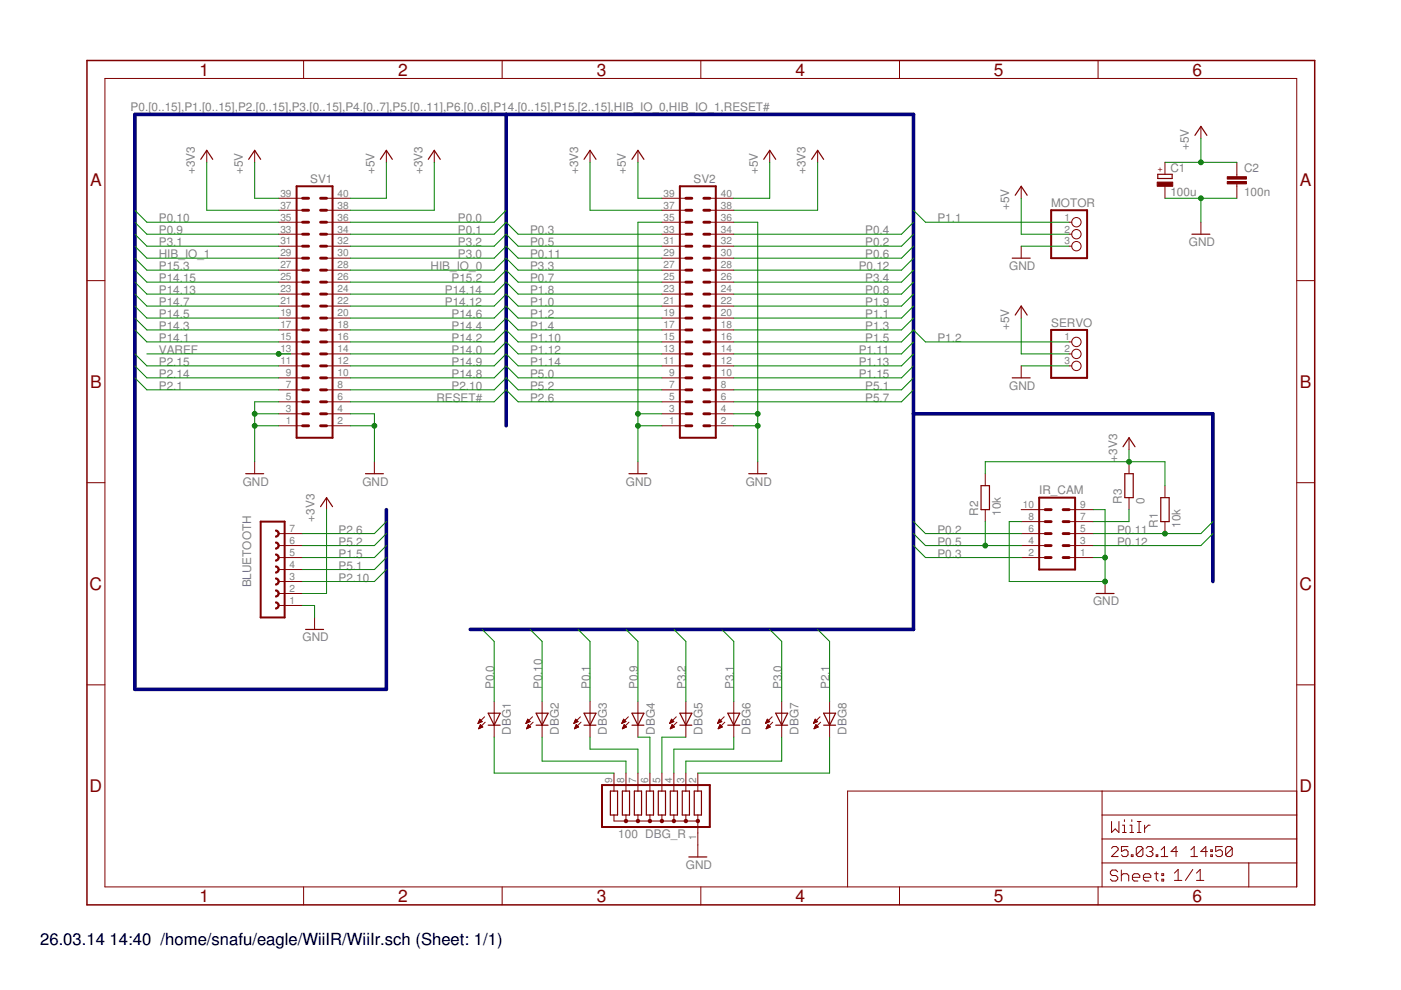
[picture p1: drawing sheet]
<svg xmlns="http://www.w3.org/2000/svg" width="297mm" height="210mm" viewBox="0 0 297 210" stroke-linecap="round" stroke-linejoin="round" font-family="sans-serif">
<g fill="none" stroke="#800000" stroke-width=".42">
<path d="M62.9 39.5h7.6v53.3h-7.6zM144.1 39.5h7.7v53.3h-7.7zM222.9 44.6h7.6v10.1h-7.6zM222.9 70h7.6v10.1h-7.6zM55.3 110.6h5v20.3h-5zM220.3 105.5h7.6v15.3h-7.6zM127.6 166.5h22.9v8.8h-22.9z"/>
<circle cx="132.7" cy="174.1" r=".25"/>
<circle cx="135.3" cy="174.1" r=".25"/>
<circle cx="137.8" cy="174.1" r=".25"/>
<circle cx="140.3" cy="174.1" r=".25"/>
<circle cx="142.9" cy="174.1" r=".25"/>
<circle cx="145.4" cy="174.1" r=".25"/>
<circle cx="148" cy="174.1" r=".25"/>
</g>
<g fill="none" stroke="#800000" stroke-width=".61">
<path d="M64.2 59.8h1.2M64.2 54.7h1.2M64.2 57.3h1.2M64.2 49.7h1.2M64.2 52.2h1.2M64.2 47.1h1.2M64.2 44.6h1.2M64.2 42h1.2M68 59.8h1.2M68 54.7h1.2M68 57.3h1.2M68 49.7h1.2"/>
<path d="M68 52.2h1.2M68 47.1h1.2M68 44.6h1.2M68 42h1.2M145.4 59.8h1.3M145.4 54.7h1.3M145.4 57.3h1.3M145.4 49.7h1.3M145.4 52.2h1.3M145.4 47.1h1.3M145.4 44.6h1.3M145.4 42h1.3"/>
<path d="M149.2 59.8h1.3M149.2 54.7h1.3M149.2 57.3h1.3M149.2 49.7h1.3M149.2 52.2h1.3M149.2 47.1h1.3M149.2 44.6h1.3M149.2 42h1.3M64.2 72.5h1.2M64.2 75h1.2M64.2 77.6h1.2M64.2 67.4h1.2"/>
<path d="M64.2 70h1.2M64.2 62.4h1.2M64.2 64.9h1.2M68 72.5h1.2M68 75h1.2M68 77.6h1.2M68 67.4h1.2M68 70h1.2M68 62.4h1.2M68 64.9h1.2M145.4 72.5h1.3M145.4 75h1.3"/>
<path d="M145.4 77.6h1.3M145.4 67.4h1.3M145.4 70h1.3M145.4 62.4h1.3M145.4 64.9h1.3M149.2 72.5h1.3M149.2 75h1.3M149.2 77.6h1.3M149.2 67.4h1.3M149.2 70h1.3M149.2 62.4h1.3M149.2 64.9h1.3"/>
<path d="M64.2 85.2h1.2M64.2 87.7h1.2M64.2 90.3h1.2M64.2 80.1h1.2M64.2 82.7h1.2M68 85.2h1.2M68 87.7h1.2M68 90.3h1.2M68 80.1h1.2M68 82.7h1.2M145.4 85.2h1.3M145.4 87.7h1.3"/>
<path d="M145.4 90.3h1.3M145.4 80.1h1.3M145.4 82.7h1.3M149.2 85.2h1.3M149.2 87.7h1.3M149.2 90.3h1.3M149.2 80.1h1.3M149.2 82.7h1.3M221.6 108.1h1.3M221.6 110.6h1.3M221.6 113.1h1.3M221.6 115.7h1.3"/>
<path d="M221.6 118.2h1.3M225.4 108.1h1.3M225.4 110.6h1.3M225.4 113.1h1.3M225.4 115.7h1.3M225.4 118.2h1.3"/>
</g>
<g fill="none" stroke="#800000" stroke-width=".21">
<path d="M22.2 16.6h252.7v171.4h-252.7zM64.4 12.8v3.8M106.5 12.8v3.8M148.6 12.8v3.8M190.7 12.8v3.8M232.8 12.8v3.8M43.8 31.9v2.5M54 31.9v2.5M81.9 31.9v2.5M92.1 31.9v2.5M125.1 31.9v2.5M135.3 31.9v2.5"/>
<path d="M163.2 31.9v2.5M173.4 31.9v2.5M216.5 39.5v2.5M247 34.4v2.6M247 39.5v2.5M254.6 26.8v2.5M262.2 34.4v3.1M262.2 39v3M18.4 59.5h3.8M59.1 59.8h5.1M59.1 57.3h5.1M59.1 54.7h5.1"/>
<path d="M59.1 52.2h5.1M59.1 49.7h5.1M59.1 47.1h5.1M59.1 44.6h5.1M59.1 42h5.1M69.2 59.8h5.1M69.2 57.3h5.1M69.2 54.7h5.1M69.2 52.2h5.1M69.2 49.7h5.1M69.2 47.1h5.1M69.2 44.6h5.1"/>
<path d="M69.2 42h5.1M140.3 59.8h5.1M140.3 57.3h5.1M140.3 54.7h5.1M140.3 52.2h5.1M140.3 49.7h5.1M140.3 47.1h5.1M140.3 44.6h5.1M140.3 42h5.1M150.5 59.8h5.1M150.5 57.3h5.1M150.5 54.7h5.1"/>
<path d="M150.5 52.2h5.1M150.5 49.7h5.1M150.5 47.1h5.1M150.5 44.6h5.1M150.5 42h5.1M216.5 52.2v2.5M226.7 52.2h.5M226.7 49.7h.5M226.7 47.1h.5M254.6 47.1v2.6M274.9 59.5h3.8M59.1 77.6h5.1"/>
<path d="M59.1 75h5.1M59.1 72.5h5.1M59.1 70h5.1M59.1 67.4h5.1M59.1 64.9h5.1M59.1 62.4h5.1M69.2 77.6h5.1M69.2 75h5.1M69.2 72.5h5.1M69.2 70h5.1M69.2 67.4h5.1M69.2 64.9h5.1"/>
<path d="M69.2 62.4h5.1M140.3 77.6h5.1M140.3 75h5.1M140.3 72.5h5.1M140.3 70h5.1M140.3 67.4h5.1M140.3 64.9h5.1M140.3 62.4h5.1M150.5 77.6h5.1M150.5 75h5.1M150.5 72.5h5.1M150.5 70h5.1"/>
<path d="M150.5 67.4h5.1M150.5 64.9h5.1M150.5 62.4h5.1M216.5 64.9v2.5M216.5 77.6v2.5M226.7 77.6h.5M226.7 75h.5M226.7 72.5h.5M54 97.9v2.5M59.1 90.3h5.1M59.1 87.7h5.1M59.1 85.2h5.1"/>
<path d="M59.1 82.7h5.1M59.1 80.1h5.1M69.2 90.3h5.1M69.2 87.7h5.1M69.2 85.2h5.1M69.2 82.7h5.1M69.2 80.1h5.1M79.4 97.9v2.5M135.3 97.9v2.5M140.3 90.3h5.1M140.3 87.7h5.1M140.3 85.2h5.1"/>
<path d="M140.3 82.7h5.1M140.3 80.1h5.1M150.5 90.3h5.1M150.5 87.7h5.1M150.5 85.2h5.1M150.5 82.7h5.1M150.5 80.1h5.1M160.7 97.9v2.5M239.4 92.8v2.6M239.4 97.9v2.5M18.4 102.3h3.8M59.1 118.2h5.1"/>
<path d="M59.1 115.7h5.1M59.1 113.1h5.1M69.2 105.5v2.6M208.9 100.4v2.6M208.9 108.1v2.5M216.5 118.2h5.1M216.5 115.7h5.1M216.5 113.1h5.1M216.5 110.6h5.1M216.5 108.1h5.1M226.7 118.2h5.1M226.7 115.7h5.1"/>
<path d="M226.7 113.1h5.1M226.7 110.6h5.1M226.7 108.1h5.1M239.4 105.5v2.6M247 103v2.5M247 110.6v2.5M274.9 102.3h3.8M59.1 128.4h5.1M59.1 125.8h5.1M59.1 123.3h5.1M59.1 120.8h5.1M66.7 130.9v2.6"/>
<path d="M234.3 123.3v2.5M18.4 145.2h3.8M101.3 153.4h.1M101.4 153.3h.2M101.5 153.1h.4M101.5 153h.7M101.5 154.5h.1M101.6 152.9h.5M101.6 154.3h.3M101.6 154.2h.6M101.6 152.8h.4M101.7 152.7h.2"/>
<path d="M101.7 154.1h.6M101.7 152.5h.1M101.7 154h.5M101.7 152.5l.5 .5-.9 .4zM101.8 153.9h.3M101.8 153.7h.2M101.9 153.6l.5 .5-.9 .4zM102.7 152l-1.4 1.4M102.9 153.1l-1.4 1.4M104.8 148.7v7.6M111.5 153.4h.1M111.6 153.3h.2"/>
<path d="M111.6 153.1h.5M111.7 154.5h.1M111.7 153h.7M111.7 152.9h.6M111.7 154.3h.4M111.8 154.2h.6M111.8 152.8h.4M111.8 152.7h.3M111.8 154.1h.7M111.9 152.5h.1M111.9 154h.5M111.9 152.5l.5 .5-.9 .4z"/>
<path d="M111.9 153.9h.3M112 153.7h.1M112 153.6l.5 .5-.9 .4zM112.9 152l-1.4 1.4M113 153.1l-1.4 1.4M114.9 148.7v7.6M121.7 153.4h.1M121.7 153.3h.3M121.8 153.1h.4M121.8 154.5h.1M121.8 153h.7M121.9 152.9h.5"/>
<path d="M121.9 154.3h.3M121.9 152.8h.4M121.9 154.2h.6M122 152.7h.2M122 154.1h.6M122 152.5h.1M122 154h.5M122 152.5l.6 .5-.9 .4zM122.1 153.9h.3M122.1 153.7h.2M122.2 153.6l.5 .5-.9 .4zM123.1 152l-1.4 1.4"/>
<path d="M123.2 153.1l-1.4 1.4M125.1 148.7v7.6M131.8 153.4h.1M131.9 153.3h.2M131.9 153.1h.5M132 153h.7M132 154.5h.1M132 152.9h.6M132 154.3h.4M132.1 152.8h.4M132.1 154.2h.6M132.1 152.7h.3"/>
<path d="M132.1 154.1h.7M132.2 152.5h.1M132.2 154h.5M132.2 152.5l.5 .5-.9 .4zM132.2 153.9h.4M132.3 153.7h.1M132.3 153.6l.5 .5-.8 .4zM133.2 152l-1.4 1.4M133.3 153.1l-1.3 1.4M135.3 148.7v7.6M142 153.4h.1M142 153.3h.3"/>
<path d="M142.1 153.1h.5M142.1 153h.7M142.1 154.5h.2M142.2 152.9h.6M142.2 154.3h.3M142.2 152.8h.4M142.2 154.2h.6M142.3 152.7h.2M142.3 154.1h.7M142.3 152.5h.1M142.3 154h.5M142.4 152.5l.5 .5-.9 .4z"/>
<path d="M142.4 153.9h.3M142.5 153.7h.1M142.5 153.6l.5 .5-.9 .4zM143.4 152l-1.4 1.4M143.5 153.1l-1.4 1.4M145.4 148.7v7.6M152.1 153.4h.1M152.2 153.3h.2M152.3 153.1h.4M152.3 153h.7M152.3 154.5h.1M152.4 152.9h.5"/>
<path d="M152.4 154.3h.3M152.4 152.8h.4M152.4 154.2h.6M152.4 154.1h.7M152.5 152.7h.2M152.5 152.5h.1M152.5 154h.5M152.5 152.5l.5 .5-.9 .4zM152.5 153.9h.4M152.6 153.7h.2M152.7 153.6l.5 .5-.9 .4zM153.5 152l-1.4 1.4"/>
<path d="M153.7 153.1l-1.4 1.4M155.6 148.7v7.6M162.3 153.4h.1M162.3 153.3h.3M162.4 153.1h.5M162.5 153h.7M162.5 154.5h.1M162.5 154.3h.4M162.5 152.9h.6M162.6 152.8h.4M162.6 154.2h.5M162.6 154.1h.7"/>
<path d="M162.6 152.7h.2M162.7 152.5h.1M162.7 154h.5M162.7 152.5l.5 .5-.9 .4zM162.7 153.9h.3M162.8 153.7h.1M162.8 153.6l.5 .5-.9 .4zM163.7 152l-1.4 1.4M163.8 153.1l-1.4 1.4M165.7 148.7v7.6M172.5 153.4h.1M172.5 153.3h.2"/>
<path d="M172.6 153.1h.4M172.6 153h.7M172.6 154.5h.1M172.7 154.3h.3M172.7 152.9h.5M172.7 152.8h.4M172.7 154.2h.6M172.8 152.7h.2M172.8 154.1h.6M172.8 152.5h.1M172.8 154h.5M172.8 152.5l.6 .5-.9 .4z"/>
<path d="M172.9 153.9h.3M172.9 153.7h.2M173 153.6l.5 .5-.9 .4zM173.9 152l-1.4 1.4M174 153.1l-1.4 1.4M175.9 148.7v7.6M274.9 145.2h3.8M130.2 172.8v1.3h17.8M130.2 163.9v3.8M132.7 163.9v3.8M132.7 172.8v1.3M135.3 163.9v3.8"/>
<path d="M135.3 172.8v1.3M137.8 163.9v3.8M137.8 172.8v1.3M140.3 163.9v3.8M140.3 172.8v1.3M142.9 163.9v3.8M142.9 172.8v1.3M145.4 163.9v3.8M145.4 172.8v1.3M148 163.9v3.8M148 172.8v8.9M233.7 167.7v20.3"/>
<path d="M233.7 177.9h41.2M233.7 172.8h41.2M235.6 179.9l.4-.4h.7l.4 .4v.3l-1.5 1.4h1.5M235.7 174.2v2.3l.8-.8 .7 .8v-2.3M238 175h.4v1.5M238 176.5h.8M238.4 173.8v.4M239.2 179.5h-1.4v1.1l.7-.4h.3l.4 .4v.7l-.4 .3h-.7l-.3-.3M239.6 175h.4v1.5M239.6 176.5h.7M240 173.8v.4M241.1 176.5h.8"/>
<path d="M241.1 174.2h.8M241.5 174.2v2.3M242.3 179.9v1.4l-.3 .3h-.7l-.4-.3M242.3 179.9l-.3-.4h-.7l-.4 .4v1.4M242.3 179.9l-1.4 1.4M242.7 175v1.5M243 179.9l.4-.4h.7l.3 .4v.3l-.3 .4M243.9 175h-.4l-.8 .7M259.2 179.5h-1.5v1.1l.8-.4h.3l.4 .4v.7l-.4 .3h-.7l-.4-.3M261.3 179.9v1.4l-.4 .3h-.7l-.3-.3M261.3 179.9l-.4-.4h-.7l-.3 .4v1.4M261.3 179.9l-1.4 1.4"/>
<path d="M274.9 167.7h-95.2v20.3M64.4 188v3.9M106.5 188v3.9M148.6 188v3.9M190.7 188v3.9M232.8 188v3.9M233.7 183h41.2M237 184.8l-.4-.3h-.8l-.4 .3v.5l.4 .3h.8l.4 .4v.4l-.4 .4h-.8l-.4-.4M237.7 184.5v2.3M237.7 185.6l.4-.3h.8l.4 .3v1.2M239.9 181.3h.3v.3h-.3zM240.1 186h1.6v-.4l-.4-.3h-.8l-.4 .3v.8l.4 .4h.8"/>
<path d="M242.4 186h1.6v-.4l-.4-.3h-.8l-.4 .3v.8l.4 .4h.8M243.7 180.6h.4M244.1 180.6l.3 .3v.4l-.3 .3h-.7l-.4-.3M244.8 185.3h.8M245.1 181.3h.4v.3h-.4zM245.2 184.8v1.6l.4 .4M246.2 181.6h1.4M246.2 180.2l.7-.7v2.1M246.3 185.3h.4v.3h-.4zM246.3 186.4h.4v.4h-.4zM249 185.1l.8-.8v2.4M249 186.7h1.6"/>
<path d="M249.7 180.6h-1.4l1-1.1v2.1M252.5 181.6h1.4M252.5 180.2l.7-.7v2.1M252.9 184.3l-1.6 2.4M253.7 186.7h1.5M253.7 185.1l.8-.8v2.4M256 180.6h-1.4l1.1-1.1v2.1M256.7 181.3h.3v.3h-.3zM256.7 180.2h.3v.4h-.3zM264.8 183v5"/>
<circle cx="228.2" cy="52.2" r=".99"/>
<circle cx="228.2" cy="47.1" r=".99"/>
<circle cx="228.2" cy="49.7" r=".99"/>
<circle cx="228.2" cy="75" r=".99"/>
<circle cx="228.2" cy="72.5" r=".99"/>
<circle cx="228.2" cy="77.6" r=".99"/>
</g>
<g fill="none" stroke="#800000" stroke-width=".25">
<path d="M42.6 33.8l1.2-1.9 1.3 1.9M52.7 33.8l1.3-1.9 1.3 1.9M80.6 33.8l1.3-1.9 1.3 1.9M90.8 33.8l1.3-1.9 1.2 1.9M123.8 33.8l1.3-1.9 1.3 1.9M134 33.8l1.3-1.9 1.2 1.9M161.9 33.8l1.3-1.9 1.3 1.9M172.1 33.8l1.3-1.9 1.2 1.9M245.5 37h3v.8h-3zM253.3 28.7l1.3-1.9 1.3 1.9M214.6 54.7h3.8M215.2 41.4l1.3-1.9 1.3 1.9"/>
<path d="M252.7 49.7h3.8M215.2 66.8l1.3-1.9 1.3 1.9M214.6 80.1h3.8M238.1 94.7l1.3-1.9 1.2 1.9M52.1 100.4h3.8M68 107.4l1.2-1.9 1.3 1.9M77.5 100.4h3.8M133.3 100.4h3.9M158.7 100.4h3.9M208 103h1.8v5.1h-1.8zM238.5 100.4h1.8v5.1h-1.8zM246.1 105.5h1.8v5.1h-1.8z"/>
<path d="M64.8 133.5h3.8M232.4 125.8h3.8M103.5 151.2h2.5l-1.2 2.6zM103.5 153.8h2.5M113.7 153.8h2.5M113.7 151.2h2.5l-1.3 2.6zM123.8 153.8h2.6M123.8 151.2h2.6l-1.3 2.6zM134 153.8h2.5M134 151.2h2.5l-1.2 2.6zM144.1 153.8h2.6M144.1 151.2h2.6l-1.3 2.6z"/>
<path d="M154.3 153.8h2.5M154.3 151.2h2.5l-1.2 2.6zM164.5 153.8h2.5M164.5 151.2h2.5l-1.3 2.6zM174.6 153.8h2.6M174.6 151.2h2.6l-1.3 2.6zM129.4 167.7h1.5v5.1h-1.5zM132 167.7h1.5v5.1h-1.5zM134.5 167.7h1.5v5.1h-1.5zM137 167.7h1.6v5.1h-1.6zM139.6 167.7h1.5v5.1h-1.5zM142.1 167.7h1.5v5.1h-1.5z"/>
<path d="M144.7 167.7h1.5v5.1h-1.5zM147.2 167.7h1.5v5.1h-1.5zM146 181.7h3.9"/>
</g>
<path d="M18.4 12.8h260.3v179.1h-260.3z" fill="none" stroke="#800000" stroke-width=".32"/>
<g fill="#800000" stroke="#800000" stroke-width=".21">
<path d="M58.4 122.5a.76 .76 0 0 1 .8 .8 .76 .76 0 0 1-.8 .8v-.3a.51 .51 0 0 0 .5-.5 .51 .51 0 0 0-.5-.5z" fill-rule="evenodd"/>
<path d="M58.4 125.1a.76 .76 0 0 1 .8 .7 .76 .76 0 0 1-.8 .8v-.3a.51 .51 0 0 0 .5-.5 .51 .51 0 0 0-.5-.5z" fill-rule="evenodd"/>
<path d="M58.4 127.6a.76 .76 0 0 1 .8 .8 .76 .76 0 0 1-.8 .7v-.2a.51 .51 0 0 0 .5-.5 .51 .51 0 0 0-.5-.5z" fill-rule="evenodd"/>
<path d="M58.4 117.5a.76 .76 0 0 1 .8 .7 .76 .76 0 0 1-.8 .8v-.3a.51 .51 0 0 0 .5-.5 .51 .51 0 0 0-.5-.5z" fill-rule="evenodd"/>
<path d="M58.4 120a.76 .76 0 0 1 .8 .8 .76 .76 0 0 1-.8 .7v-.2a.51 .51 0 0 0 .5-.5 .51 .51 0 0 0-.5-.6z" fill-rule="evenodd"/>
<path d="M58.4 114.9a.76 .76 0 0 1 .8 .8 .76 .76 0 0 1-.8 .7v-.2a.51 .51 0 0 0 .5-.5 .51 .51 0 0 0-.5-.5z" fill-rule="evenodd"/>
<path d="M58.4 112.4a.76 .76 0 0 1 .8 .7 .76 .76 0 0 1-.8 .8v-.3a.51 .51 0 0 0 .5-.5 .51 .51 0 0 0-.5-.5z" fill-rule="evenodd"/>
</g>
<g fill="#800000" stroke="#800000" stroke-width=".21">
<path d="M245.3 38.6h3.3v.9h-3.3z"/>
<path d="M260.2 38.5h4.1v.5h-4.1z"/>
<path d="M260.2 37.5h4.1v.5h-4.1z"/>
</g>
<path d="M107.3 24.3v66M193.7 87.7h63.5v35.6M81.9 108.1v38.1h-53.3v-121.9h165.1v109.2h-94" fill="none" stroke="#000080" stroke-width=".76"/>
<g fill="none" stroke="#008000" stroke-width=".21">
<path d="M43.8 34.4v10.2h15.3M54 34.4v7.6h5.1M81.9 34.4v7.6h-7.6M92.1 34.4v10.2h-17.8M125.1 34.4v10.2h15.2M135.3 34.4v7.6h5M163.2 34.4v7.6h-7.6M173.4 34.4v10.2h-17.8M247 34.4h15.2M254.6 29.3v5.1M28.6 47.1l2.5 2.6h28M28.6 44.6l2.5 2.5h28"/>
<path d="M28.6 49.7l2.5 2.5h28M28.6 59.8l2.5 2.6h28M28.6 57.3l2.5 2.5h28M28.6 54.7l2.5 2.6h28M28.6 52.2l2.5 2.5h28M74.3 49.7h30.5l2.5-2.6 2.6 2.6h30.4M74.3 52.2h30.5l2.5-2.5 2.6 2.5h30.4M74.3 59.8h30.5l2.5-2.5 2.6 2.5h30.4M74.3 57.3h30.5l2.5-2.6 2.6 2.6h30.4M74.3 54.7h30.5l2.5-2.5 2.6 2.5h30.4M107.3 44.6l-2.5 2.5h-30.5M140.3 47.1h-5v50.8"/>
<path d="M155.6 47.1h5.1v50.8M193.7 47.1l-2.6 2.6h-35.5M193.7 44.6l2.5 2.5h30.5M193.7 49.7l-2.6 2.5h-35.5M193.7 59.8l-2.6 2.6h-35.5M193.7 57.3l-2.6 2.5h-35.5M193.7 54.7l-2.6 2.6h-35.5M193.7 52.2l-2.6 2.5h-35.5M216.5 42v7.7h10.2M216.5 52.2h10.2M247 42h15.2M254.6 42v5.1"/>
<path d="M28.6 75l2.5 2.6h28M28.6 77.6l2.5 2.5h28M28.6 70l2.5 2.5h28M28.6 67.4l2.5 2.6h28M28.6 64.9l2.5 2.5h28M28.6 62.4l2.5 2.5h28M31.1 75h30.5M74.3 75h30.5l2.5-2.5 2.6 2.5h30.4M74.3 77.6h30.5l2.5-2.6 2.6 2.6h30.4M74.3 72.5h30.5l2.5-2.5 2.6 2.5h30.4M74.3 70h30.5l2.5-2.6 2.6 2.6h30.4M74.3 67.4h30.5l2.5-2.5 2.6 2.5h30.4"/>
<path d="M74.3 64.9h30.5l2.5-2.5 2.6 2.5h30.4M74.3 62.4h30.5l2.5-2.6 2.6 2.6h30.4M155.6 72.5h35.5l2.6-2.5 2.5 2.5h30.5M193.7 72.5l-2.6 2.5h-35.5M193.7 75l-2.6 2.6h-35.5M193.7 77.6l-2.6 2.5h-35.5M193.7 67.4l-2.6 2.6h-35.5M193.7 64.9l-2.6 2.5h-35.5M193.7 62.4l-2.6 2.5h-35.5M216.5 67.4v7.6h10.2M216.5 77.6h10.2M28.6 80.1l2.5 2.6h28"/>
<path d="M54 90.3h5.1M54 87.7h5.1M59.1 85.2h-5.1v12.7M74.3 90.3h5.1M74.3 87.7h5.1v10.2M74.3 85.2h30.5l2.5-2.5 2.6 2.5h30.4M74.3 82.7h30.5l2.5-2.6 2.6 2.6h30.4M74.3 80.1h30.5l2.5-2.5 2.6 2.5h30.4M135.3 90.3h5M135.3 87.7h5M155.6 90.3h5.1M155.6 87.7h5.1"/>
<path d="M193.7 82.7l-2.6 2.5h-35.5M193.7 80.1l-2.6 2.6h-35.5M239.4 95.4v2.5M69.2 108.1v17.7h-5M81.9 115.7l-2.5 2.5h-15.2M81.9 110.6l-2.5 2.5h-15.2M81.9 113.1l-2.5 2.6h-15.2M81.9 118.2l-2.5 2.6h-15.2M193.7 115.7l2.5 2.5h20.3M193.7 110.6l2.5 2.5h20.3M193.7 113.1l2.5 2.6h20.3M208.9 100.4v-2.5h38.1v5.1"/>
<path d="M208.9 110.6v5.1M231.8 108.1h2.5v15.2h-20.3v-12.7h2.5M231.8 118.2h2.5M239.4 108.1v2.5h-7.6M257.2 110.6l-2.6 2.5h-22.8M257.2 113.1l-2.6 2.6h-22.8M64.2 128.4h2.5v2.5M81.9 120.8l-2.5 2.5h-15.2M102.2 133.5l2.6 2.5v12.7M112.4 133.5l2.5 2.5v12.7M122.6 133.5l2.5 2.5v12.7M132.7 133.5l2.6 2.5v12.7"/>
<path d="M142.9 133.5l2.5 2.5v12.7M153 133.5l2.6 2.5v12.7M163.2 133.5l2.5 2.5v12.7M173.4 133.5l2.5 2.5v12.7M104.8 156.3v7.6h25.4M114.9 156.3v5.1h17.8v2.5M125.1 156.3v2.5h10.2v5.1M135.3 156.3h2.5v7.6M145.4 156.3h-5.1v7.6M155.6 156.3v2.5h-12.7v5.1M165.7 156.3v5.1h-20.3v2.5M175.9 156.3v7.6h-27.9"/>
</g>
<g fill="#008000" stroke="#008000" stroke-width=".21">
<circle cx="239.4" cy="97.9" r=".51"/>
<circle cx="254.6" cy="34.4" r=".51"/>
<circle cx="54" cy="87.7" r=".51"/>
<circle cx="54" cy="90.3" r=".51"/>
<circle cx="79.4" cy="90.3" r=".51"/>
<circle cx="135.3" cy="87.7" r=".51"/>
<circle cx="135.3" cy="90.3" r=".51"/>
<circle cx="160.7" cy="87.7" r=".51"/>
<circle cx="160.7" cy="90.3" r=".51"/>
<circle cx="234.3" cy="123.3" r=".51"/>
<circle cx="234.3" cy="118.2" r=".51"/>
<circle cx="254.6" cy="42" r=".51"/>
<circle cx="59.1" cy="75" r=".51"/>
<circle cx="247" cy="113.1" r=".51"/>
<circle cx="208.9" cy="115.7" r=".51"/>
</g>
<g font-size="3.7" fill="#800000">
<text x="42.3" y="16">1</text>
<text x="84.4" y="16">2</text>
<text x="126.5" y="16">3</text>
<text x="168.6" y="16">4</text>
<text x="210.7" y="16">5</text>
<text x="252.9" y="16">6</text>
<text x="19.1" y="39.4">A</text>
<text x="275.6" y="39.4">A</text>
<text x="19.1" y="82.2">B</text>
<text x="275.6" y="82.2">B</text>
<text x="19" y="125.1">C</text>
<text x="275.5" y="125.1">C</text>
<text x="19" y="167.9">D</text>
<text x="275.5" y="167.9">D</text>
<text x="42.3" y="191.2">1</text>
<text x="84.4" y="191.2">2</text>
<text x="126.5" y="191.2">3</text>
<text x="168.6" y="191.2">4</text>
<text x="210.7" y="191.2">5</text>
<text x="252.9" y="191.2">6</text>
</g>
<g font-size="3.5">
<text x="8.5" y="200.4">26.03.14</text>
<text x="23.2" y="200.4">14:40 /home/snafu/eagle/WiiIR/WiiIr.sch (Sheet: 1/1)</text>
</g>
<g font-size="2.5" fill="#808080">
<text x="27.7" y="23.5">P0.[0..15],P1.[0..15],P2.[0..15],P3.[0..15],P4.[0..7],P5.[0..11],P6.[0..6],P14.[0..15],P15.[2..15],HIB_IO_0,HIB_IO_1,RESET#</text>
<text x="252.1" y="31.9" transform="rotate(-90 252.1 31.9)">+5V</text>
<text x="41.3" y="37" transform="rotate(-90 41.3 37)">+3V3</text>
<text x="51.5" y="37" transform="rotate(-90 51.5 37)">+5V</text>
<text x="65.8" y="38.7">SV1</text>
<text x="79.4" y="37" transform="rotate(-90 79.4 37)">+5V</text>
<text x="89.5" y="37" transform="rotate(-90 89.5 37)">+3V3</text>
<text x="122.6" y="37" transform="rotate(-90 122.6 37)">+3V3</text>
<text x="132.7" y="37" transform="rotate(-90 132.7 37)">+5V</text>
<text x="147" y="38.7">SV2</text>
<text x="160.7" y="37" transform="rotate(-90 160.7 37)">+5V</text>
<text x="170.8" y="37" transform="rotate(-90 170.8 37)">+3V3</text>
<text x="248.1" y="41.6">100u</text>
<text x="248.1" y="36.5">C1</text>
<text x="263.8" y="41.7">100n</text>
<text x="263.8" y="36.6">C2</text>
<text x="33.7" y="47.1">P0.10</text>
<text x="97.1" y="47.1">P0.0</text>
<text x="198.7" y="47.1">P1.1</text>
<text x="214" y="44.6" transform="rotate(-90 214 44.6)">+5V</text>
<text x="222.9" y="43.9">MOTOR</text>
<text x="33.7" y="52.2">P3.1</text>
<text x="33.7" y="49.7">P0.9</text>
<text x="97.1" y="49.7">P0.1</text>
<text x="97.1" y="52.2">P3.2</text>
<text x="112.4" y="52.2">P0.5</text>
<text x="112.4" y="49.7">P0.3</text>
<text x="183.4" y="52.2">P0.2</text>
<text x="183.4" y="49.7">P0.4</text>
<text x="252.1" y="52.2">GND</text>
<text x="33.7" y="59.8">P14.15</text>
<text x="33.7" y="57.3">P15.3</text>
<text x="33.7" y="54.7">HIB_IO_1</text>
<text x="91.3" y="57.3">HIB_IO_0</text>
<text x="95.7" y="59.8">P15.2</text>
<text x="97.1" y="54.7">P3.0</text>
<text x="112.4" y="59.8">P0.7</text>
<text x="112.4" y="57.3">P3.3</text>
<text x="112.4" y="54.7">P0.11</text>
<text x="182.1" y="57.3">P0.12</text>
<text x="183.4" y="59.8">P3.4</text>
<text x="183.4" y="54.7">P0.6</text>
<text x="214" y="57.3">GND</text>
<text x="33.7" y="64.9">P14.7</text>
<text x="33.7" y="62.3">P14.13</text>
<text x="94.3" y="62.3">P14.14</text>
<text x="94.3" y="64.9">P14.12</text>
<text x="112.4" y="64.9">P1.0</text>
<text x="112.4" y="62.3">P1.8</text>
<text x="183.4" y="64.9">P1.9</text>
<text x="183.4" y="62.3">P0.8</text>
<text x="33.7" y="70">P14.3</text>
<text x="33.7" y="67.4">P14.5</text>
<text x="95.7" y="67.4">P14.6</text>
<text x="95.7" y="70">P14.4</text>
<text x="112.4" y="70">P1.4</text>
<text x="112.4" y="67.4">P1.2</text>
<text x="183.4" y="70">P1.3</text>
<text x="183.4" y="67.4">P1.1</text>
<text x="214" y="70" transform="rotate(-90 214 70)">+5V</text>
<text x="222.9" y="69.3">SERVO</text>
<text x="33.7" y="77.6">P2.15</text>
<text x="33.7" y="72.5">P14.1</text>
<text x="33.7" y="75">VAREF</text>
<text x="95.7" y="72.5">P14.2</text>
<text x="95.7" y="75">P14.0</text>
<text x="95.7" y="77.6">P14.9</text>
<text x="112.4" y="77.6">P1.14</text>
<text x="112.4" y="75">P1.12</text>
<text x="112.4" y="72.5">P1.10</text>
<text x="182.1" y="77.6">P1.13</text>
<text x="182.1" y="75">P1.11</text>
<text x="183.4" y="72.5">P1.5</text>
<text x="198.7" y="72.5">P1.2</text>
<text x="33.7" y="82.7">P2.1</text>
<text x="33.7" y="80.1">P2.14</text>
<text x="95.7" y="80.1">P14.8</text>
<text x="95.7" y="82.7">P2.10</text>
<text x="112.4" y="82.7">P5.2</text>
<text x="112.4" y="80.1">P5.0</text>
<text x="182.1" y="80.1">P1.15</text>
<text x="183.4" y="82.7">P5.1</text>
<text x="214" y="82.7">GND</text>
<text x="92.5" y="85.2">RESET#</text>
<text x="112.4" y="85.2">P2.6</text>
<text x="183.4" y="85.2">P5.7</text>
<text x="236.8" y="97.9" transform="rotate(-90 236.8 97.9)">+3V3</text>
<text x="51.5" y="103">GND</text>
<text x="76.8" y="103">GND</text>
<text x="132.7" y="103">GND</text>
<text x="158.1" y="103">GND</text>
<text x="220.3" y="104.8">IR_CAM</text>
<text x="237.9" y="106.8" transform="rotate(-90 237.9 106.8)">R3</text>
<text x="242.7" y="106.8" transform="rotate(-90 242.7 106.8)">0</text>
<text x="66.7" y="110.6" transform="rotate(-90 66.7 110.6)">+3V3</text>
<text x="71.8" y="113.1">P2.6</text>
<text x="198.7" y="113.1">P0.2</text>
<text x="207.4" y="109.3" transform="rotate(-90 207.4 109.3)">R2</text>
<text x="212.2" y="109.3" transform="rotate(-90 212.2 109.3)">10k</text>
<text x="236.8" y="113.1">P0.11</text>
<text x="245.5" y="111.9" transform="rotate(-90 245.5 111.9)">R1</text>
<text x="250.3" y="111.9" transform="rotate(-90 250.3 111.9)">10k</text>
<text x="71.8" y="115.7">P5.2</text>
<text x="71.8" y="118.2">P1.5</text>
<text x="198.7" y="115.7">P0.5</text>
<text x="198.7" y="118.2">P0.3</text>
<text x="236.8" y="115.7">P0.12</text>
<text x="53.2" y="124.6" transform="rotate(-90 53.2 124.6)">BLUETOOTH</text>
<text x="71.8" y="123.3">P2.10</text>
<text x="71.8" y="120.8">P5.1</text>
<text x="231.8" y="128.4">GND</text>
<text x="64.1" y="136">GND</text>
<text x="104.8" y="146.1" transform="rotate(-90 104.8 146.1)">P0.0</text>
<text x="114.9" y="146.1" transform="rotate(-90 114.9 146.1)">P0.10</text>
<text x="125.1" y="146.1" transform="rotate(-90 125.1 146.1)">P0.1</text>
<text x="135.3" y="146.1" transform="rotate(-90 135.3 146.1)">P0.9</text>
<text x="145.4" y="146.1" transform="rotate(-90 145.4 146.1)">P3.2</text>
<text x="155.6" y="146.1" transform="rotate(-90 155.6 146.1)">P3.1</text>
<text x="165.7" y="146.1" transform="rotate(-90 165.7 146.1)">P3.0</text>
<text x="175.9" y="146.1" transform="rotate(-90 175.9 146.1)">P2.1</text>
<text x="108.3" y="155.8" transform="rotate(-90 108.3 155.8)">DBG1</text>
<text x="118.5" y="155.8" transform="rotate(-90 118.5 155.8)">DBG2</text>
<text x="128.7" y="155.8" transform="rotate(-90 128.7 155.8)">DBG3</text>
<text x="138.8" y="155.8" transform="rotate(-90 138.8 155.8)">DBG4</text>
<text x="149" y="155.8" transform="rotate(-90 149 155.8)">DBG5</text>
<text x="159.1" y="155.8" transform="rotate(-90 159.1 155.8)">DBG6</text>
<text x="169.3" y="155.8" transform="rotate(-90 169.3 155.8)">DBG7</text>
<text x="179.4" y="155.8" transform="rotate(-90 179.4 155.8)">DBG8</text>
<text x="131.1" y="177.8">100 DBG_R</text>
<text x="145.4" y="184.2">GND</text>
</g>
<g font-size="2.1" fill="#808080">
<text x="59.4" y="41.7">39</text>
<text x="71.6" y="41.7">40</text>
<text x="140.7" y="41.7">39</text>
<text x="152.8" y="41.7">40</text>
<text x="59.4" y="46.8">35</text>
<text x="59.4" y="44.2">37</text>
<text x="71.6" y="46.8">36</text>
<text x="71.6" y="44.2">38</text>
<text x="140.7" y="46.8">35</text>
<text x="140.7" y="44.2">37</text>
<text x="152.8" y="46.8">36</text>
<text x="152.8" y="44.2">38</text>
<text x="225.7" y="46.8">1</text>
<text x="59.4" y="51.8">31</text>
<text x="59.4" y="49.3">33</text>
<text x="71.6" y="51.8">32</text>
<text x="71.6" y="49.3">34</text>
<text x="140.7" y="51.8">31</text>
<text x="140.7" y="49.3">33</text>
<text x="152.8" y="51.8">32</text>
<text x="152.8" y="49.3">34</text>
<text x="225.7" y="49.3">2</text>
<text x="225.7" y="51.8">3</text>
<text x="59.4" y="59.5">25</text>
<text x="59.4" y="56.9">27</text>
<text x="59.4" y="54.4">29</text>
<text x="71.6" y="59.5">26</text>
<text x="71.6" y="56.9">28</text>
<text x="71.6" y="54.4">30</text>
<text x="140.7" y="59.5">25</text>
<text x="140.7" y="56.9">27</text>
<text x="140.7" y="54.4">29</text>
<text x="152.8" y="59.5">26</text>
<text x="152.8" y="56.9">28</text>
<text x="152.8" y="54.4">30</text>
<text x="59.4" y="64.5">21</text>
<text x="59.4" y="62">23</text>
<text x="71.6" y="64.5">22</text>
<text x="71.6" y="62">24</text>
<text x="140.7" y="64.5">21</text>
<text x="140.7" y="62">23</text>
<text x="152.8" y="64.5">22</text>
<text x="152.8" y="62">24</text>
<text x="59.4" y="69.6">17</text>
<text x="59.4" y="67.1">19</text>
<text x="71.6" y="69.6">18</text>
<text x="71.6" y="67.1">20</text>
<text x="140.7" y="69.6">17</text>
<text x="140.7" y="67.1">19</text>
<text x="152.8" y="69.6">18</text>
<text x="152.8" y="67.1">20</text>
<text x="59.4" y="77.2">11</text>
<text x="59.4" y="74.7">13</text>
<text x="59.4" y="72.1">15</text>
<text x="71.6" y="77.2">12</text>
<text x="71.6" y="74.7">14</text>
<text x="71.6" y="72.1">16</text>
<text x="140.7" y="77.2">11</text>
<text x="140.7" y="74.7">13</text>
<text x="140.7" y="72.1">15</text>
<text x="152.8" y="77.2">12</text>
<text x="152.8" y="74.7">14</text>
<text x="152.8" y="72.1">16</text>
<text x="225.7" y="72.1">1</text>
<text x="225.7" y="74.7">2</text>
<text x="225.7" y="77.2">3</text>
<text x="60.6" y="82.3">7</text>
<text x="60.6" y="79.8">9</text>
<text x="71.6" y="82.3">8</text>
<text x="71.6" y="79.8">10</text>
<text x="141.9" y="82.3">7</text>
<text x="141.9" y="79.8">9</text>
<text x="152.8" y="82.3">8</text>
<text x="152.8" y="79.8">10</text>
<text x="60.6" y="89.9">1</text>
<text x="60.6" y="87.4">3</text>
<text x="60.6" y="84.8">5</text>
<text x="71.6" y="89.9">2</text>
<text x="71.6" y="87.4">4</text>
<text x="71.6" y="84.8">6</text>
<text x="141.9" y="89.9">1</text>
<text x="141.9" y="87.4">3</text>
<text x="141.9" y="84.8">5</text>
<text x="152.8" y="89.9">2</text>
<text x="152.8" y="87.4">4</text>
<text x="152.8" y="84.8">6</text>
<text x="216.9" y="107.7">10</text>
<text x="229" y="107.7">9</text>
<text x="61.4" y="112.8">7</text>
<text x="218.1" y="112.8">6</text>
<text x="218.1" y="110.2">8</text>
<text x="229" y="112.8">5</text>
<text x="229" y="110.2">7</text>
<text x="61.4" y="117.9">5</text>
<text x="61.4" y="115.3">6</text>
<text x="218.1" y="117.9">2</text>
<text x="218.1" y="115.3">4</text>
<text x="229" y="117.9">1</text>
<text x="229" y="115.3">3</text>
<text x="61.4" y="125.5">2</text>
<text x="61.4" y="122.9">3</text>
<text x="61.4" y="120.4">4</text>
<text x="61.4" y="128">1</text>
<text x="129.8" y="166.1" transform="rotate(-90 129.8 166.1)">9</text>
<text x="132.4" y="166.1" transform="rotate(-90 132.4 166.1)">8</text>
<text x="134.9" y="166.1" transform="rotate(-90 134.9 166.1)">7</text>
<text x="137.4" y="166.1" transform="rotate(-90 137.4 166.1)">6</text>
<text x="140" y="166.1" transform="rotate(-90 140 166.1)">5</text>
<text x="142.5" y="166.1" transform="rotate(-90 142.5 166.1)">4</text>
<text x="145.1" y="166.1" transform="rotate(-90 145.1 166.1)">3</text>
<text x="147.6" y="166.1" transform="rotate(-90 147.6 166.1)">2</text>
<text x="147.6" y="178.2" transform="rotate(-90 147.6 178.2)">1</text>
</g>
<text font-size="1.8" fill="#800000" x="246.4" y="36.5" transform="rotate(-90 246.4 36.5)">+</text>
</svg>
